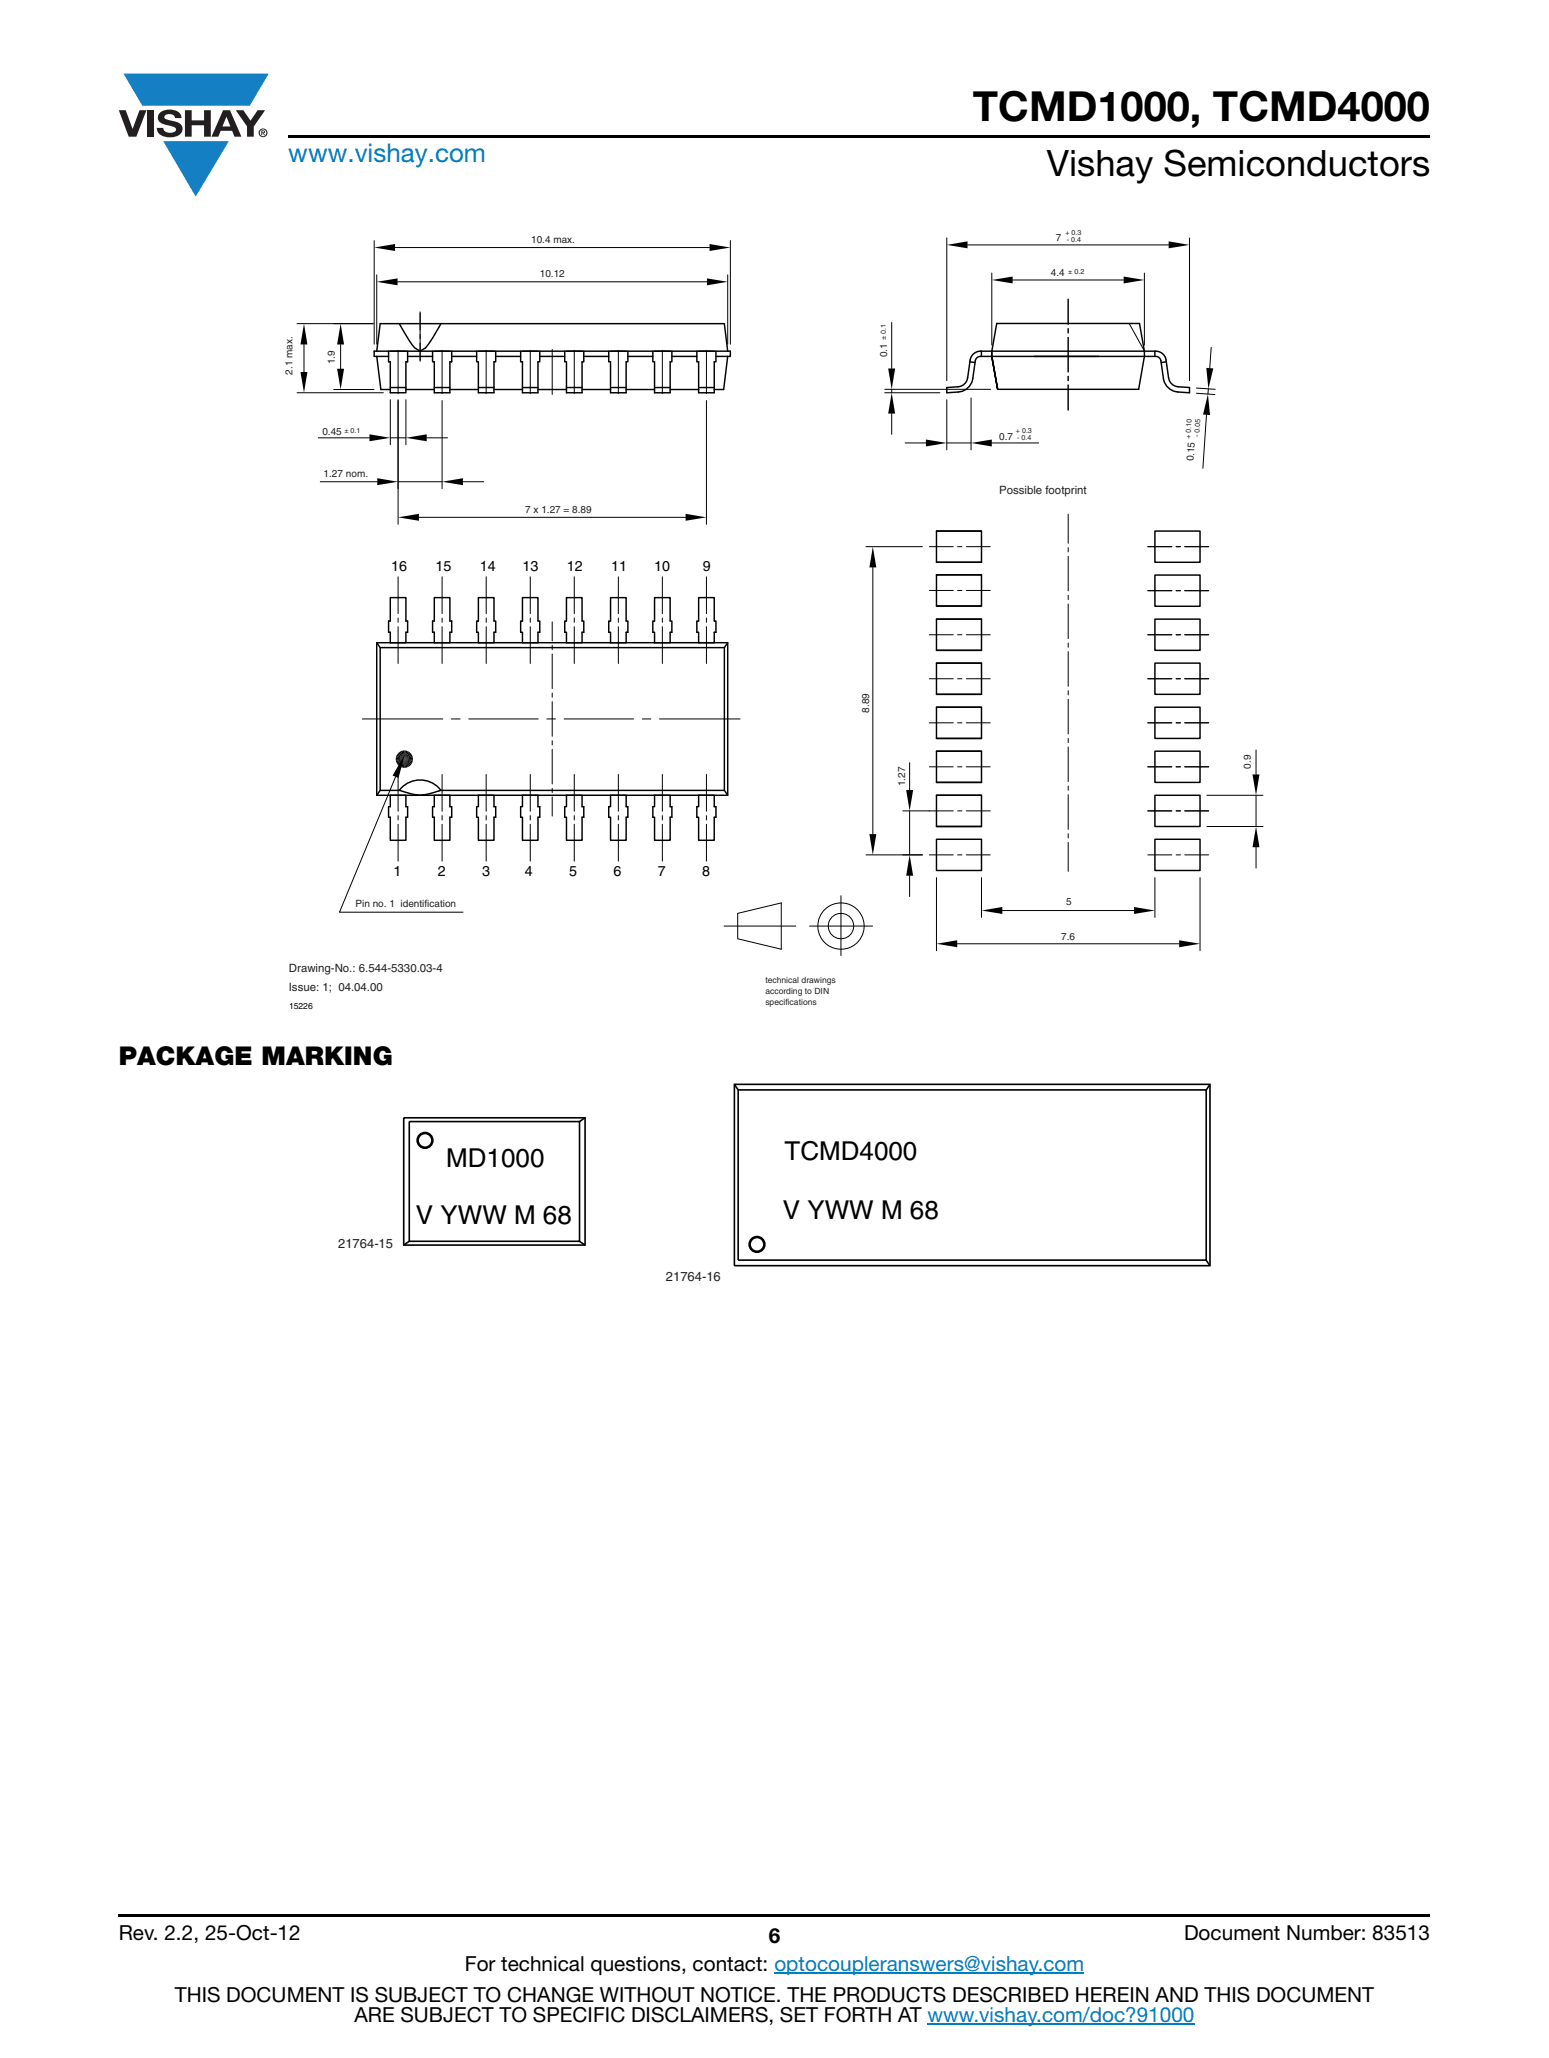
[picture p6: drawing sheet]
<svg xmlns="http://www.w3.org/2000/svg" width="210mm" height="279mm" viewBox="0 0 210 279" stroke-linecap="round" stroke-linejoin="round" font-family="sans-serif">
<g fill="#147fc3">
<path d="M16.8 10h19.7l-2.6 4.3h-1.1h-13.5z"/>
<path d="M22.2 19.2h8.9l-4.5 7.5z"/>
</g>
<g fill="#231f20">
<path d="M16.1 15h1l.9 2.5 .9-2.5h1l-1.4 3.6h-1z"/>
<path d="M20 15h.9v3.6h-.9z"/>
<path d="M21.8 15.3a2.28 2.28 0 0 1 2.5 0l.2 .3 .1 .4h-.8a.79 .79 0 0 0-.7-.5 .79 .79 0 0 0-.8 .4l.1 .2 .1 .1 1 .2a1.08 1.08 0 0 1 1.1 .6 1.08 1.08 0 0 1-.1 1.2 2.48 2.48 0 0 1-2.9 0l-.2-.4-.1-.4h.9a1.01 1.01 0 0 0 1.6 .4l.1-.2a1.31 1.31 0 0 0-1.2-.6 1.3 1.3 0 0 1-1.3-1l.1-.4z"/>
<path d="M25.1 15h.9v1.3h1.7v-1.3h.9v3.6h-.9v-1.6h-1.7v1.6h-.9z"/>
<path d="M32 15h1l1 1.4 1-1.4h1l-1.6 2.2v1.4h-.9v-1.4z"/>
<path d="M30.7 15.9l.6 1.3h-1.1zM30.3 15l-1.6 3.6h.9l.4-.8h1.5l.3 .8h1l-1.6-3.6z"/>
<path d="M35.3 18a.46 .46 0 0 1 .9 0 .46 .46 0 0 1-.9 0zM35.1 18a.6 .6 0 0 0 1.2 0 .6 .6 0 0 0-1.2 0z"/>
<path d="M35.6 17.8h.2v.2h-.2zM35.5 17.7v.7h.1v-.3l.2 .3h.2l-.2-.3 .2-.2-.1-.2z"/>
</g>
<path d="M39.1 18.6h155M16.1 260h178" fill="none" stroke="#000" stroke-width=".36"/>
<path d="M105.1 267.9h42.1M125.9 274.8h36.3" fill="none" stroke="#007ec4" stroke-width=".15"/>
<path d="M38.5 31.1h133v106.2h-133z" fill="#fff"/>
<g fill="none" stroke="#000" stroke-width=".14">
<path d="M50.8 32.7v14M51.1 37.3v9.4M53.6 33.6h42.7M54 38.3h42M98.8 37.3v9.4M99.1 32.7v14M128.5 32.3v19.4M131.3 33.2h27.3M134.6 37.1v9.7M137.5 38h15M155.3 37.1v9.7M161.5 32.3v19.4"/>
<path d="M40.3 53.3h11.7M40.3 43.9h10.4M41.3 46.8v3.7M43.2 59.4h6.9M45.3 52.9h5.5M46.2 46.8v3.3M53 59.4h2.1M53 54.3v6.1M54 47.6v5.8M54 54.3v16.9M55.1 54.3v6.1M57 42.3v6.8"/>
<path d="M57.9 59.4h2.8M60 54.4v11.9M60 47.6v5.8M66 47.6v5.8M72 47.6v5.8M75 47.4v6.2M77.9 47.6v5.8M83.9 47.6v5.8M89.9 47.6v5.8M95.9 47.6v5.8M95.9 54.4v16.8M120.1 53.3h7.5"/>
<path d="M120.1 52.9h14.4M121 43.8v6.2M121 52.9v.4M121 56.2v2.8M128.5 54.3v6.8M131.8 54v7.1M145 40.6v3.4M145 44.6v.6M145 45.8v4.7M145 51.1v.6M145 52.3v3.4M153.3 43.9l2 3.7"/>
<path d="M162.4 52.7l2.6 .2M162.4 53.4l2.5 .2M163.8 56.3l-.5 7.3M164 52.8v.7M164.4 47.2l-.2 2.8M43.5 65.4h7.7M54 65.4h6M54 78.3v5M56.9 70.2h36.2M60 78.3v5M62.8 65.4h2.9M66 78.3v5"/>
<path d="M72 78.3v5M77.9 78.3v5M83.9 78.3v5M89.9 78.3v5M95.9 78.3v5M117.5 74.2h7.7M118.5 77v36.2M122.9 60.1h2.8M126.1 74.2h3.3M128.5 60.1h3.3M130 74.2h.6M131.2 74.2h3.2"/>
<path d="M134.6 60.1h6.4M145 69.8v4M145 74.3v.6M145 75.5v4.7M155.8 74.2h3.3M159.6 74.2h.6M160.8 74.2h3.3M49.2 97.6h10.9M54 83.9v.6M54 85.1v5M60 83.9v.6M60 85.1v5"/>
<path d="M61.3 97.6h1.2M63.6 97.6h9.4M66 83.9v.6M66 85.1v5M72 83.9v.6M72 85.1v5M74.2 97.6h1.2M75 84.4v2.6M75 87.6v.6M75 88.8v4.7M75 94.1v.6M75 95.3v4.7"/>
<path d="M76.6 97.6h9.4M77.9 83.9v.6M77.9 85.1v5M83.9 83.9v.6M83.9 85.1v5M87.2 97.6h1.1M89.5 97.6h11M89.9 83.9v.6M89.9 85.1v5M95.9 83.9v.6M95.9 85.1v5M126.1 98.1h3.3"/>
<path d="M126.1 86.2h3.3M126.1 92.1h3.3M126.1 80.2h3.3M130 98.1h.6M130 86.2h.6M130 92.1h.6M130 80.2h.6M131.2 98.1h3.2M131.2 86.2h3.2M131.2 92.1h3.2M131.2 80.2h3.2M145 80.8v.6"/>
<path d="M145 82v4.7M145 87.3v.6M145 88.5v4.7M145 93.8v.5M145 94.9v4.7M155.8 98.1h3.3M155.8 80.2h3.3M155.8 86.2h3.3M155.8 92.1h3.3M159.6 98.1h.6M159.6 80.2h.6M159.6 86.2h.6"/>
<path d="M159.6 92.1h.6M160.8 98.1h3.3M160.8 80.2h3.3M160.8 86.2h3.3M160.8 92.1h3.3M53.7 105.5l-7.6 18.3h16.7M54 105.1v5M54 110.7v.6M54 111.9v5M60 105.1v5M60 110.7v.6M60 111.9v5"/>
<path d="M66 105.1v5M66 110.7v.6M66 111.9v5M72 105.1v5M72 110.7v.6M72 111.9v5M75 100.6v.5M75 101.7v4.7M75 107v.6M75 108.2v2.6M77.9 105.1v5M77.9 110.7v.6"/>
<path d="M77.9 111.9v5M83.9 105.1v5M83.9 110.7v.6M83.9 111.9v5M89.9 105.1v5M89.9 110.7v.6M89.9 111.9v5M95.9 105.1v5M95.9 110.7v.6M95.9 111.9v5M117.5 116.1h7.7M122.5 110.1h6.9"/>
<path d="M123.5 103.5v3.8M123.5 110.1v6M123.5 118.9v2.8M126.1 104.1h3.3M126.1 116.1h3.3M127.1 119.1v10M130 110.1h.6M130 104.1h.6M130 116.1h.6M131.2 110.1h3.2M131.2 104.1h3.2M131.2 116.1h3.2"/>
<path d="M133.2 119.1v5.4M145 100.2v.6M145 101.4v4.7M145 106.7v.6M145 107.9v4.7M145 113.2v.6M145 114.4v3.9M155.8 104.1h3.3M155.8 110.1h3.3M155.8 116.1h3.3M156.8 119.1v5.4M159.6 104.1h.6"/>
<path d="M159.6 110.1h.6M159.6 116.1h.6M160.8 104.1h3.3M160.8 110.1h3.3M160.8 116.1h3.3M162.9 119.1v10M163.8 112.2h7.6M163.8 108h7.6M170.5 101.8v3.3M170.5 108v4.2M170.5 115v2.9M98.3 125.7h9.7"/>
<path d="M100.1 124l5.9-1.4v6.3l-5.9-1.5zM109.9 125.7h8.5M114.1 121.6v8.1M129.9 128.1h30.2M136.1 123.6h17.8"/>
<circle cx="114.2" cy="125.7" r="3.1"/>
<circle cx="114.2" cy="125.7" r="1.73"/>
</g>
<g fill="#000">
<path d="M50.8 33.6l2.8-.5v1zM51.1 38.3l2.9-.5v.9zM96 37.8l2.8 .5-2.8 .4zM96.3 33.1l2.8 .5-2.8 .5zM128.5 33.2l2.8-.4v.9zM134.6 38l2.9-.5v1zM152.5 37.5l2.8 .5-2.8 .5zM158.6 32.8l2.9 .4-2.9 .5zM40.8 50.5h.9l-.4 2.8zM41.3 43.9l.4 2.9h-.9zM45.8 50.1h.9l-.5 2.8zM46.2 43.9l.5 2.9h-.9z"/>
<path d="M50.1 59l2.9 .4-2.9 .5zM55.1 59.4l2.8-.4v.9zM121 53.3l.5 2.9h-.9zM120.6 50h.9l-.5 2.9zM125.7 59.7l2.8 .4-2.8 .5zM131.8 60.1l2.8-.4v.9zM164 53.5l.2 2.8h-.9zM163.7 49.9l1 .1-.7 2.8zM51.2 64.9l2.8 .5-2.8 .5zM54 70.2l2.9-.4v.9zM60 65.4l2.8-.5v1zM93.1 69.8l2.8 .4-2.8 .5z"/>
<path d="M118.5 74.2l.5 2.8h-1zM53.7 103.1h1.2l-1.2 .2zM53.7 102.8l1.2 .3h-1.2zM53.7 103.3l1.2-.2-1.1 .4zM53.8 102.6l1.1 .5-1.2-.3zM53.8 103.5l1.1-.4-1 .6zM53.9 102.4l1 .7-1.1-.5zM53.9 103.7l1-.6-.8 .8zM54.1 102.2l.8 .9-1-.7zM54.9 103.1l-.7 .9-.1-.1zM54.9 102.4l-.8 3.2-.8-.3zM54.1 102.2l.1-.1 .7 1z"/>
<path d="M54.9 103.1l-.5 1-.2-.1zM54.2 102.1l.2-.1 .5 1.1zM54.9 103.1l-.2 1.1h-.3zM54.4 102l.3-.1 .2 1.2zM54.9 103.1v1.1h-.2zM54.7 101.9h.2v1.2zM54.9 103.1l.2 1.1h-.2zM54.9 101.9h.2l-.2 1.2zM54.9 103.1l.4 1.1h-.2zM55.1 101.9l.2 .1-.4 1.1zM54.9 103.1l.6 .9-.2 .2zM55.3 102l.2 .1-.6 1z"/>
<path d="M54.9 103.1l.8 .8-.2 .1zM55.5 102.1l.2 .1-.8 .9zM54.9 103.1l1 .6-.2 .2zM55.7 102.2l.2 .2-1 .7zM54.9 103.1l1.1 .4-.1 .2zM54.9 103.1l1-.7 .1 .2zM54.9 103.1l1.1 .2v.2zM54.9 103.1l1.1-.5v.2zM54.9 103.1h1.2l-.1 .2zM54.9 103.1l1.1-.3 .1 .3zM118 113.2h1l-.5 2.9zM123.5 116.1l.4 2.8h-.9z"/>
<path d="M123 107.3h.9l-.4 2.8zM170.5 112.2l.5 2.8h-1zM170 105.1h1l-.5 2.9zM127.1 128.1l2.8-.4v.9zM133.2 123.6l2.9-.5v1zM153.9 123.1l2.9 .5-2.9 .5zM160.1 127.7l2.8 .4-2.8 .5z"/>
</g>
<g fill="none" stroke="#000" stroke-width=".2">
<path d="M51.1 48.4l.6 4.5h1.3M51.1 47.7l.5-3.8h46.7l.5 3.8M52.7 48.4h-1.9v-.7h48.3v.7h-1.9M53 52.6h2.1M55.1 52.9h3.9M55.3 47.7v1.4h-.2v4.2h-2.1v-4.2h-.3v-1.4M55.3 48.4h3.4M58.7 47.7v1.4h.2M58.9 49.1v4.2h2.2v-4.2M58.9 52.6h2.2M59.8 43.9l-1 1.9a4.4 4.4 0 0 1-1.8 1.9 4.8 4.8 0 0 1-2-2.3l-.8-1.5M61.1 52.9h3.8"/>
<path d="M61.3 48.4h3.4M61.3 47.7v1.4h-.2M64.7 47.7v1.4h.2v4.2M64.9 52.6h2.2M67.1 52.9h3.8M67.3 48.4h3.4M67.3 47.7v1.4h-.2v4.2h-2.2M70.7 47.7v1.4h.2v4.2h2.1v-4.2h.3v-1.4M70.9 52.6h2.1M73 52.9h3.9M73.3 48.4h3.4M76.7 47.7v1.4h.2"/>
<path d="M76.9 52.6h2.1M79 52.9h3.9M79.2 47.7v1.4h-.2v4.2h-2.1v-4.2M79.2 48.4h3.4M82.6 47.7v1.4h.3v4.2h2.1v-4.2h.2v-1.4M82.9 52.6h2.1M85 52.9h3.8M85.2 48.4h3.4M88.6 47.7v1.4h.2v4.2h2.2v-4.2h.2v-1.4M88.8 52.6h2.2M91 52.9h3.8M91.2 48.4h3.4"/>
<path d="M94.6 47.7v1.4h.2v4.2M94.8 52.6h2.1M97.2 47.7v1.4h-.3v4.2h-2.1M98.8 48.4l-.6 4.5h-1.3M131.3 51.3a1.41 1.41 0 0 1-1.3 1.2l-1.5 .1v.7a3.6 3.6 0 0 0 3-.8l.5-.8 .4-2.7a.7 .7 0 0 1 .7-.6h23.8a.68 .68 0 0 1 .7 .6l.3 2.4a2.16 2.16 0 0 0 2 1.8l1.6 .1v-.7a3.1 3.1 0 0 1-2.4-.5l-.3-.2-.2-.6-.3-2.4a1.4 1.4 0 0 0-1.4-1.2h-23.8a1.42 1.42 0 0 0-1.4 1.2l-.4 2.4M131.6 49.1l.7 .1M133.2 47.7v.7M134.6 47.7v.7l.8 4.5-.8-4.5M135.3 43.9h19.4l.6 3.8v.7l-.7 4.5h-19.2l-.8-4.5v-.7zM156.8 47.7v.7M158.3 49.1l-.7 .1M127.1 78h6.1v4.3h-6.1z"/>
<path d="M127.1 72.1h6.1v4.2h-6.1zM127.1 78h6.1M127.1 72.1h6.1M127.1 76.3h6.1M156.8 72.1h6.1v4.2h-6.1zM156.8 78.1h6.1v4.2h-6.1zM51.1 87.3l.5 .6h46.7M51.6 87.9v19.4h2.6M53 81.1h2.1v3.2h.2v1.5h-.2v1.5h-2.1v-1.5h-.3v-1.5h.3zM58.9 81.1h2.2v3.2h.2v1.5h-.2v1.5h-2.2v-1.5h-.2v-1.5h.2zM64.9 81.1h2.2v3.2h.2v1.5h-.2v1.5h-2.2v-1.5h-.2v-1.5h.2zM70.9 81.1h2.1v3.2h.3v1.5h-.3v1.5h-2.1v-1.5h-.2v-1.5h.2z"/>
<path d="M76.9 81.1h2.1v3.2h.2v1.5h-.2v1.5h-2.1v-1.5h-.2v-1.5h.2zM82.9 81.1h2.1v3.2h.2v1.5h-.2v1.5h-2.1v-1.5h-.3v-1.5h.3zM88.8 81.1h2.2v3.2h.2v1.5h-.2v1.5h-2.2v-1.5h-.2v-1.5h.2zM94.8 81.1h2.1v3.2h.3v1.5h-.3v1.5h-2.1v-1.5h-.2v-1.5h.2zM98.8 87.3h-47.7v20.7M98.8 87.3v20.7l-.5-.7v-19.4zM127.1 96h6.1v4.3h-6.1zM127.1 84.1h6.1v4.2h-6.1zM127.1 90h6.1v4.3M127.1 96h6.1M127.1 84.1h6.1M127.1 88.3h6.1"/>
<path d="M127.1 94.3h6.1M127.1 82.3h6.1M133.2 90h-6.1v4.3h6.1M156.8 96h6.1v4.3h-6.1zM156.8 84.1h6.1v4.2h-6.1zM156.8 90h6.1v4.3h-6.1zM51.1 108h47.7M51.6 107.3l-.5 .7M53 108h2.1v1.5h.2v1.4h-.2v3.2h-2.1v-3.2h-.3v-1.4h.3zM54.2 107.3a3.5 3.5 0 0 1 5.6 0M58.9 108h2.2v1.5h.2v1.4h-.2v3.2h-2.2v-3.2h-.2v-1.4h.2zM59.8 107.3l-.5 .2a5.8 5.8 0 0 1-4.5 0l-.6-.2"/>
<path d="M59.8 107.3h38.5M64.9 108h2.2v1.5h.2v1.5l-.2-.1v3.2h-2.2v-3.2h-.2v-1.4h.2zM70.9 108h2.1v1.5h.3v1.4h-.3v3.2h-2.1v-3.2h-.2v-1.4h.2zM76.9 108h2.1v1.5h.2v1.4h-.2v3.2h-2.1v-3.2h-.2v-1.4h.2zM85.2 109.5v1.4M85.2 109.5h-.2v-1.5h-2.1v1.5h-.3v1.4h.3v3.2h2.1v-3.2h.2M88.8 108h2.2v1.5h.2v1.4h-.2v3.2h-2.2v-3.2h-.2v-1.4h.2zM94.8 108h2.1v1.5h.3v1.4h-.3v3.2h-2.1v-3.2h-.2v-1.4h.2zM127.1 113.9h6.1v4.3h-6.1zM127.1 108h6.1v4.2h-6.1zM127.1 102h6.1v4.2h-6.1zM127.1 108h6.1"/>
<path d="M127.1 112.2h6.1M127.1 102h6.1M127.1 106.2h6.1M127.1 100.3h6.1M156.8 102h6.1v4.2h-6.1zM156.8 108h6.1v4.2h-6.1zM156.8 113.9h6.1v4.3h-6.1z"/>
</g>
<path d="M45.9 151.6h33.6v18.2h-33.6z" fill="#fff"/>
<path d="M54.8 151.8h24.6v17.2h-24.6zM55.6 152.3h23.1v16.2h-23.1zM79.4 151.8l-.7 .5M55.6 168.5l-.8 .5M78.7 168.5l.7 .5" fill="none" stroke="#000" stroke-width=".22"/>
<circle cx="57.7" cy="154.8" r="1" fill="#fff"/>
<circle cx="57.7" cy="154.8" r="1" fill="none" stroke="#000" stroke-width=".35"/>
<path d="M90.4 147.1h74v27.3h-74z" fill="#fff"/>
<path d="M99.7 147.2h64.5v24.6h-64.5zM99.7 147.2l.5 .7M100.2 148h63.5v23.1h-63.5zM164.2 147.3l-.5 .7M163.7 171.1l.5 .7" fill="none" stroke="#000" stroke-width=".22"/>
<circle cx="102.8" cy="168.9" r="1" fill="#fff"/>
<circle cx="102.8" cy="168.9" r="1" fill="none" stroke="#000" stroke-width=".35"/>
<text font-size="5.6" x="132.1" y="16.4">TCMD1000, TCMD4000</text>
<text font-size="4.9" x="142.1" y="24">Vishay Semiconductors</text>
<text font-size="3.5" fill="#007ec4" x="39.1" y="21.9">www.vishay.com</text>
<g font-size="3.5">
<text x="16.1" y="144.6">PACKAGE MARKING</text>
<text x="60.6" y="158.5">MD1000</text>
<text x="106.5" y="157.5">TCMD4000</text>
<text x="56.5" y="166.1">V YWW M 68</text>
<text x="106.3" y="165.5">V YWW M 68</text>
</g>
<g font-size="2.8">
<text x="16.1" y="263.3">Rev. 2.2, 25-Oct-12</text>
<text x="104.3" y="263.8">6</text>
<text x="160.7" y="263.3">Document Number: 83513</text>
<text x="63.1" y="267.7">For technical questions, contact: optocoupleranswers@vishay.com</text>
<text x="23.7" y="271.7">THIS DOCUMENT IS SUBJECT TO CHANGE WITHOUT NOTICE. THE PRODUCTS DESCRIBED HEREIN AND THIS DOCUMENT</text>
<text x="48.1" y="274.6">ARE SUBJECT TO SPECIFIC DISCLAIMERS, SET FORTH AT www.vishay.com/doc?91000</text>
</g>
<g font-size="1.9">
<text x="53.1" y="77.6">16</text>
<text x="59.1" y="77.6">15</text>
<text x="65.1" y="77.6">14</text>
<text x="70.9" y="77.6">13</text>
<text x="77" y="77.6">12</text>
<text x="83" y="77.6">11</text>
<text x="88.8" y="77.6">10</text>
<text x="95.4" y="77.6">9</text>
<text x="53.4" y="119">1</text>
<text x="59.4" y="119">2</text>
<text x="65.4" y="119">3</text>
<text x="71.3" y="119">4</text>
<text x="77.3" y="119">5</text>
<text x="83.3" y="119">6</text>
<text x="89.3" y="119">7</text>
<text x="95.3" y="119">8</text>
</g>
<g font-size="1.8" fill="#231f20">
<text x="45.9" y="169.4">21764-15</text>
<text x="90.4" y="174">21764-16</text>
</g>
<g font-size="1.6" fill="#231f20">
<text x="135.6" y="67.1">Possible footprint</text>
<text x="39.2" y="132">Drawing-No.: 6.544-5330.03-4</text>
<text x="39.2" y="134.5">Issue: 1; 04.04.00</text>
</g>
<g font-size="1.4" fill="#231f20">
<text x="72.1" y="33">10.4 max.</text>
<text x="143.3" y="32.7">7</text>
<text x="73.3" y="37.7">10.12</text>
<text x="142.6" y="37.4">4.4</text>
<text x="39.7" y="50.8" transform="rotate(-90 39.7 50.8)">2.1 max.</text>
<text x="45.4" y="49.5" transform="rotate(-90 45.4 49.5)">1.9</text>
<text x="120.4" y="48.5" transform="rotate(-90 120.4 48.5)">0.1</text>
<text x="43.8" y="59">0.45</text>
<text x="135.6" y="59.7">0.7</text>
<text x="43.9" y="64.8">1.27 nom.</text>
<text x="162" y="62.7" transform="rotate(-86 162 62.7)">0.15</text>
<text x="71.3" y="69.6">7 x 1.27 = 8.89</text>
<text x="118" y="96.7" transform="rotate(-90 118 96.7)">8.89</text>
<text x="122.9" y="106.8" transform="rotate(-90 122.9 106.8)">1.27</text>
<text x="169.8" y="104.3" transform="rotate(-90 169.8 104.3)">0.9</text>
<text x="48.3" y="123.2">Pin no. 1 identification</text>
<text x="144.7" y="122.9">5</text>
<text x="144" y="127.6">7.6</text>
</g>
<text font-size="1.2" x="39.2" y="137">15226</text>
<g font-size="1.2" fill="#231f20">
<text x="103.9" y="136.5">specifications</text>
<text x="103.9" y="135">according to DIN</text>
<text x="103.9" y="133.5">technical drawings</text>
</g>
<g font-size="1" fill="#231f20">
<text x="144.6" y="31.9">+ 0.3</text>
<text x="144.8" y="32.9">- 0.4</text>
<text x="145" y="37.2">± 0.2</text>
<text x="120.2" y="46.2" transform="rotate(-90 120.2 46.2)">± 0.1</text>
<text x="46.8" y="58.8">± 0.1</text>
<text x="137.9" y="58.8">+ 0.3</text>
<text x="138.1" y="59.7">- 0.4</text>
<text x="161.6" y="59.6" transform="rotate(-86 161.6 59.6)">+ 0.10</text>
<text x="162.8" y="59.4" transform="rotate(-86 162.8 59.4)">- 0.05</text>
</g>
</svg>
